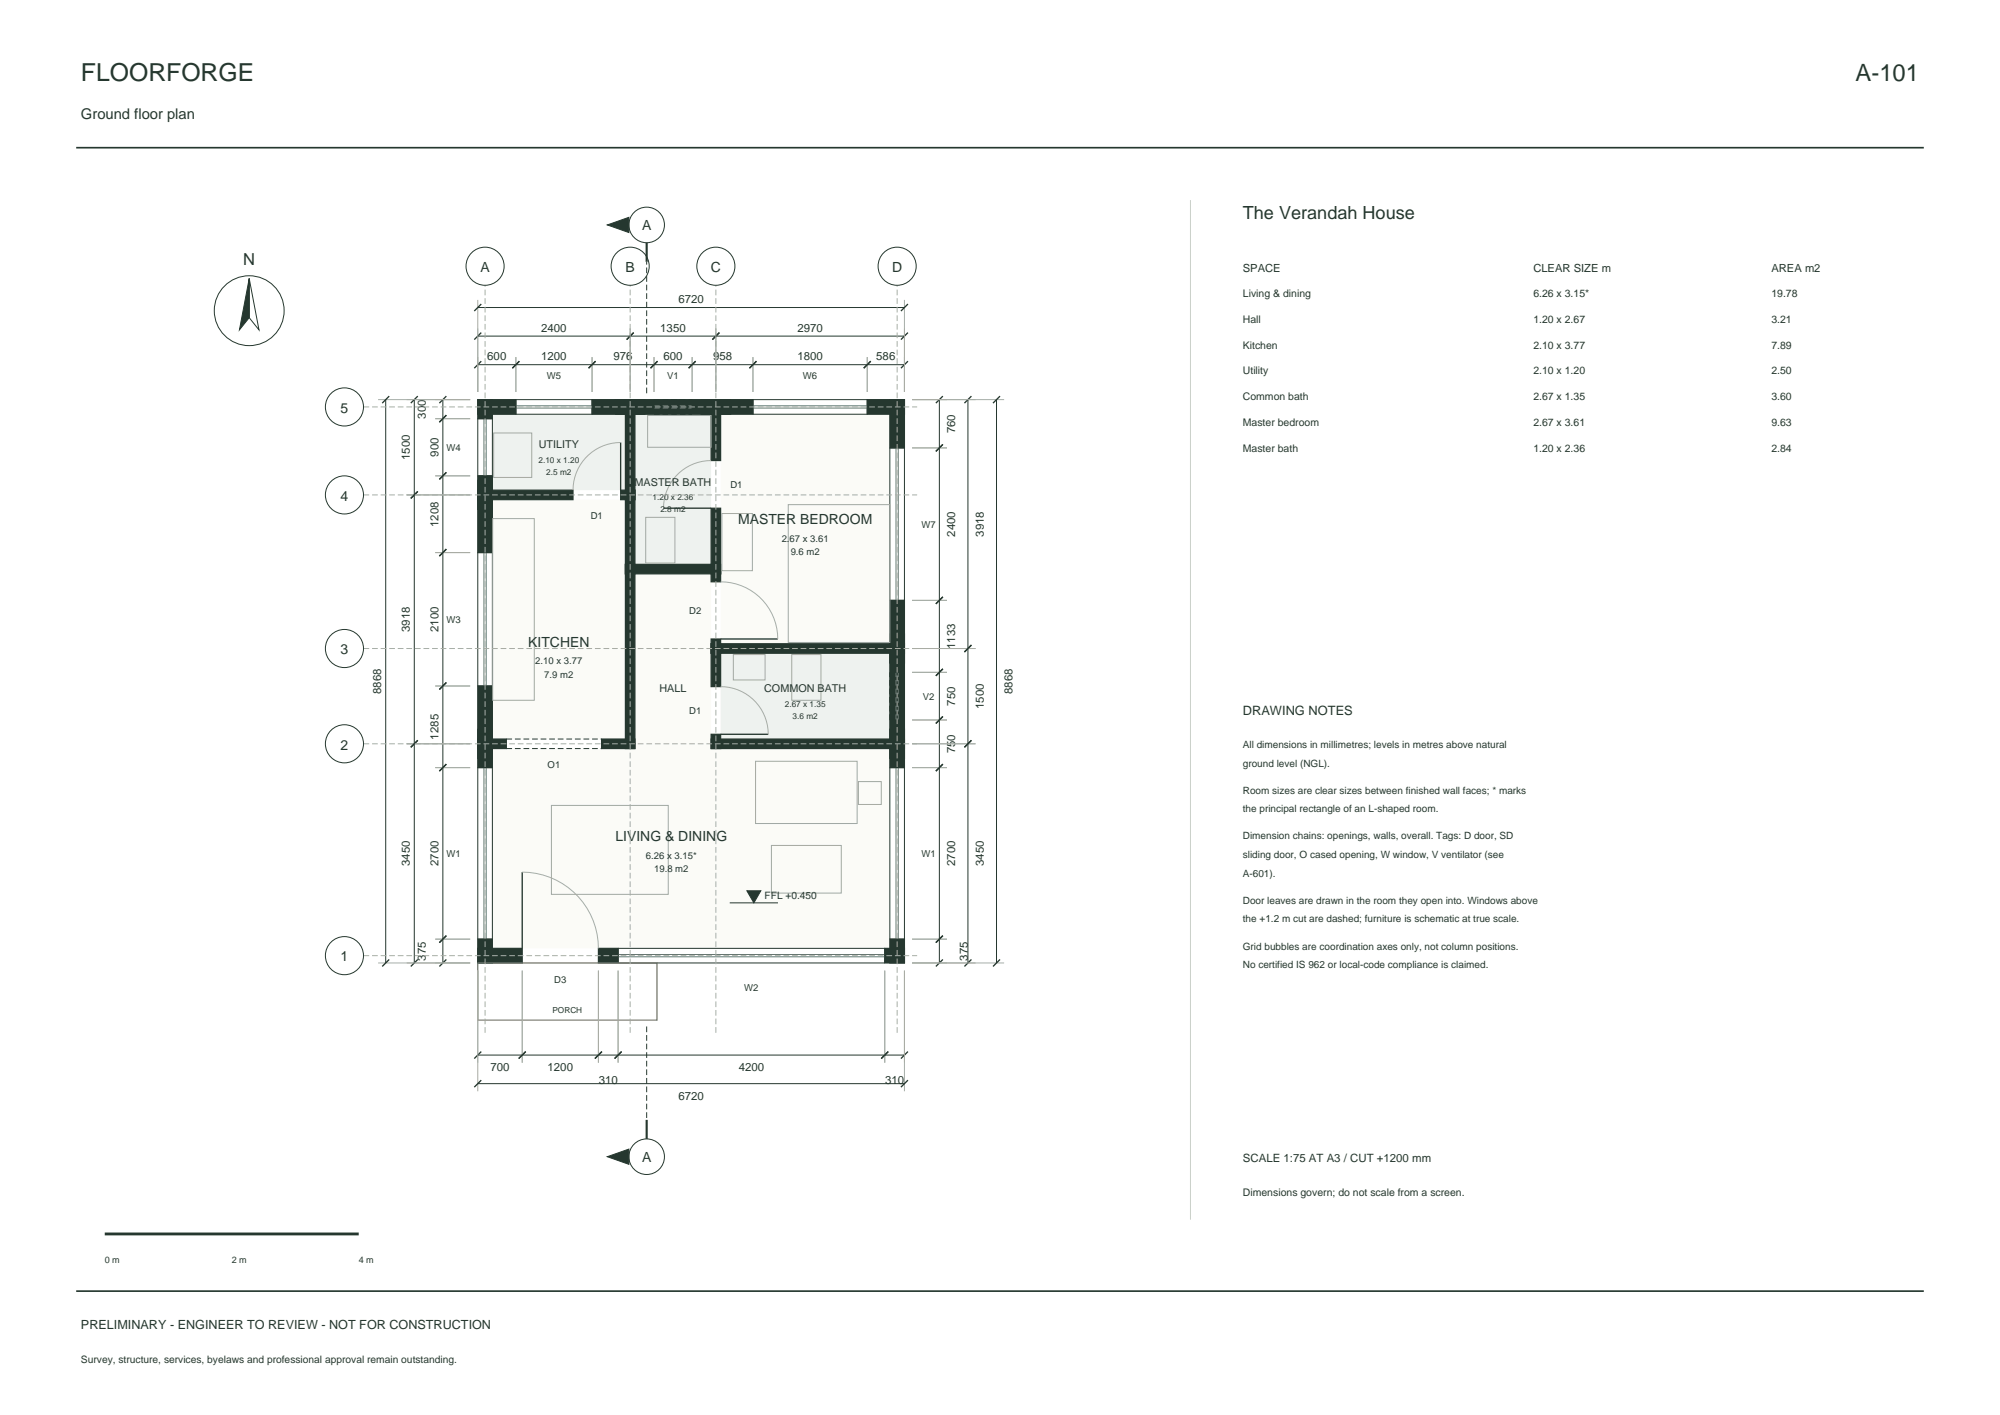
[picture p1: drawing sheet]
<svg xmlns="http://www.w3.org/2000/svg" width="420mm" height="297mm" viewBox="0 0 420 297" stroke-linecap="round" stroke-linejoin="round" font-family="sans-serif">
<path d="M16 31h388M16 271h388" fill="none" stroke="#25372f" stroke-width=".35"/>
<g fill="#fbfbf7">
<path d="M103.4 157.1h29.9v-1h16v1h37.6v42h-83.5z" fill-rule="evenodd"/>
<path d="M133.3 120.5h16v35.6h-16z" fill-rule="evenodd"/>
<path d="M103.4 104.9h27.9v50.2h-27.9z" fill-rule="evenodd"/>
</g>
<g fill="#eef2ef">
<path d="M103.4 86.9h27.9v16h-27.9z" fill-rule="evenodd"/>
<path d="M151.3 137.1h35.6v18h-35.6z" fill-rule="evenodd"/>
</g>
<path d="M151.3 86.9h35.6v48.2h-35.6z" fill-rule="evenodd" fill="#fbfbf7"/>
<path d="M133.3 86.9h16v31.6h-16z" fill-rule="evenodd" fill="#eef2ef"/>
<g fill="#25372f" stroke="#25372f" stroke-width=".25">
<path d="M100.3 153.1h3.1v8h-3.1z" fill-rule="evenodd"/>
<path d="M100.3 197.1h3.1v5h-3.1z" fill-rule="evenodd"/>
<path d="M185.8 199.1h4.1v3h-4.1z" fill-rule="evenodd"/>
<path d="M125.7 199.1h4.1v3h-4.1z" fill-rule="evenodd"/>
<path d="M100.3 199.1h9.4v3h-9.4z" fill-rule="evenodd"/>
<path d="M100.3 100.8h3.1v15.2h-3.1z" fill-rule="evenodd"/>
<path d="M100.3 144h3.1v15.2h-3.1z" fill-rule="evenodd"/>
<path d="M126.3 155.1h7v2h-7z" fill-rule="evenodd"/>
<path d="M100.3 155.1h6v2h-6z" fill-rule="evenodd"/>
<path d="M100.3 99.9h3.1v7h-3.1z" fill-rule="evenodd"/>
<path d="M100.3 83.9h3.1v4h-3.1z" fill-rule="evenodd"/>
<path d="M130.3 102.9h3v2h-3z" fill-rule="evenodd"/>
<path d="M100.3 102.9h20v2h-20z" fill-rule="evenodd"/>
<path d="M124.3 83.9h11.1v3h-11.1z" fill-rule="evenodd"/>
<path d="M100.3 83.9h8v3h-8z" fill-rule="evenodd"/>
<path d="M131.3 118.5h2v38.6h-2z" fill-rule="evenodd"/>
<path d="M131.3 102.9h2v17.6h-2z" fill-rule="evenodd"/>
<path d="M131.3 118.5h20v2h-20z" fill-rule="evenodd"/>
<path d="M131.3 83.9h2v21h-2z" fill-rule="evenodd"/>
<path d="M129.3 83.9h24.1v3h-24.1z" fill-rule="evenodd"/>
<path d="M149.3 135.1h2v9h-2z" fill-rule="evenodd"/>
<path d="M149.3 154.1h2v3h-2z" fill-rule="evenodd"/>
<path d="M149.3 155.1h40.6v2h-40.6z" fill-rule="evenodd"/>
<path d="M149.3 118.5h2v3.6h-2z" fill-rule="evenodd"/>
<path d="M149.3 134.1h2v3h-2z" fill-rule="evenodd"/>
<path d="M149.3 135.1h40.6v2h-40.6z" fill-rule="evenodd"/>
<path d="M149.3 106.7h2v13.8h-2z" fill-rule="evenodd"/>
<path d="M149.3 83.9h2v12.8h-2z" fill-rule="evenodd"/>
<path d="M147.3 83.9h10.8v3h-10.8z" fill-rule="evenodd"/>
<path d="M182.1 83.9h7.8v3h-7.8z" fill-rule="evenodd"/>
<path d="M186.9 153.1h3v8h-3z" fill-rule="evenodd"/>
<path d="M186.9 197.1h3v5h-3z" fill-rule="evenodd"/>
<path d="M186.9 133.1h3v26.1h-3z" fill-rule="evenodd"/>
<path d="M186.9 126h3v13.2h-3z" fill-rule="evenodd"/>
<path d="M186.9 83.9h3v10.1h-3z" fill-rule="evenodd"/>
</g>
<g fill="none" stroke="#25372f" stroke-width=".28">
<path d="M101.1 75.8l-1.5 1.5M101.1 69.8l-1.5 1.5M101.1 63.8l-1.5 1.5M109.1 75.8l-1.5 1.5M125.1 75.8l-1.5 1.5M133.1 69.8l-1.5 1.5M138.1 75.8l-1.5 1.5M146.1 75.8l-1.5 1.5M151.1 69.8l-1.5 1.5M158.9 75.8l-1.5 1.5M182.9 75.8l-1.5 1.5M190.7 75.8l-1.5 1.5"/>
<path d="M190.7 69.8l-1.5 1.5M190.7 63.8l-1.5 1.5M81.7 83.1l-1.4 1.5M87.7 83.1l-1.4 1.5M93.7 83.1l-1.4 1.5M93.7 99.1l-1.4 1.5M93.7 87.1l-1.4 1.5M130.3 92.9v10M198 93.3l-1.5 1.4M198 83.1l-1.5 1.5M204 83.1l-1.5 1.5M210 83.1l-1.5 1.5"/>
<path d="M87.7 103.1l-1.4 1.5M93.7 115.3l-1.4 1.4M139.3 106.7h10M151.3 134.1h12M198 125.3l-1.5 1.4M204 135.4l-1.5 1.5M87.7 155.4l-1.4 1.5M93.7 143.3l-1.4 1.4M151.3 154.1h10M198 150.4l-1.5 1.5M198 140.4l-1.5 1.5M204 155.4l-1.5 1.5"/>
<path d="M93.7 160.4l-1.4 1.5M198 160.4l-1.5 1.5M93.7 196.4l-1.4 1.5M109.7 183.1v16M198 196.4l-1.5 1.5M81.7 201.4l-1.4 1.5M87.7 201.4l-1.4 1.5M93.7 201.4l-1.4 1.5M198 201.4l-1.5 1.5M204 201.4l-1.5 1.5M210 201.4l-1.5 1.5M101.1 220.7l-1.5 1.5"/>
<path d="M101.1 226.7l-1.5 1.5M110.4 220.7l-1.5 1.5M126.4 220.7l-1.5 1.5M130.5 220.7l-1.4 1.5M186.5 220.7l-1.4 1.5M190.7 220.7l-1.5 1.5M190.7 226.7l-1.5 1.5"/>
</g>
<g fill="none" stroke="#a8afa4" stroke-width=".21">
<path d="M100.3 62.9v19.4M108.3 74.9v7.4M124.3 74.9v7.4M132.3 68.9v13.4M137.3 74.9v7.4M145.3 74.9v7.4M150.3 68.9v13.4M158.1 74.9v7.4M182.1 74.9v7.4M189.9 62.9v19.4M79.4 83.9h19.3M91.4 99.9h7.3"/>
<path d="M91.4 87.9h7.3M130.3 92.9a10 10 0 0 0-10 10M149.3 96.7a10 10 0 0 0-10 10M191.5 83.9h19.4M191.5 94h7.4M85.4 103.9h13.3M91.4 116h7.3M151.3 122.1a12 12 0 0 1 12 12M191.5 126h7.4M191.5 136.1h13.4M85.4 156.1h13.3M91.4 144h7.3"/>
<path d="M151.3 144.1a10 10 0 0 1 10 10M191.5 156.1h13.4M191.5 151.1h7.4M191.5 141.1h7.4M91.4 161.1h7.3M191.5 161.1h7.4M91.4 197.1h7.3M109.7 183.1a16 16 0 0 1 16 16M191.5 197.1h7.4M79.4 202.1h19.3M100.3 203.7v25.4M109.7 203.7v19.4"/>
<path d="M125.7 203.7v19.4M129.8 203.7v19.4M185.8 203.7v19.4M189.9 203.7v25.4M191.5 202.1h19.4"/>
</g>
<path d="M135.8 82.5v-27.6M137.3 83.9h8M137.3 86.9h8M106.3 157.1h20M106.3 155.1h20M186.9 151.1v-10M189.9 151.1v-10M135.8 215.5v19.6" fill="none" stroke="#25372f" stroke-width=".21" stroke-dasharray="1.2 .6" stroke-linecap="butt"/>
<g fill="none" stroke="#25372f" stroke-width=".21">
<path d="M52.3 58.5l2.1 10.7-2.1-2.5zM100.3 76.5h89.6M100.3 70.5h89.6M100.3 64.5h89.6M81 83.9v118.2M87 83.9v118.2M93 83.9v118.2M100.3 87.9h3.1v12h-3.1zM108.3 83.9h16v3h-16zM137.3 83.9v3M145.3 83.9v3M158.1 83.9h24v3h-24z"/>
<path d="M186.9 94h3v32h-3zM197.3 83.9v118.2M203.3 83.9v118.2M209.3 83.9v118.2M100.3 116h3.1v28h-3.1zM186.9 151.1h3M186.9 141.1h3M100.3 161.1h3.1v36h-3.1zM186.9 161.1h3v36h-3zM129.8 199.1h56v3h-56zM153.2 189.5h10.2M100.3 221.5h89.6"/>
<path d="M100.3 227.5h89.6"/>
<circle cx="101.9" cy="55.9" r="4"/>
<circle cx="132.3" cy="55.9" r="4"/>
<circle cx="135.8" cy="47.2" r="3.7"/>
<circle cx="150.3" cy="55.9" r="4"/>
<circle cx="188.4" cy="55.9" r="4"/>
<circle cx="52.3" cy="65.2" r="7.3"/>
<circle cx="72.3" cy="85.4" r="4"/>
<circle cx="72.3" cy="103.9" r="4"/>
<circle cx="72.3" cy="136.1" r="4"/>
<circle cx="72.3" cy="156.1" r="4"/>
<circle cx="72.3" cy="200.6" r="4"/>
<circle cx="135.8" cy="242.8" r="3.7"/>
</g>
<g fill="none" stroke="#5f7d78" stroke-width=".21">
<path d="M101.6 87.9v12M102.1 87.9v12M108.3 85.2h16M108.3 85.7h16M158.1 85.2h24M158.1 85.7h24M188.2 94v32M188.6 94v32M101.6 116v28M102.1 116v28M101.6 161.1v36M102.1 161.1v36"/>
<path d="M188.2 161.1v36M188.6 161.1v36M129.8 200.8h56M129.8 200.3h56"/>
</g>
<path d="M137.3 85.2h8M137.3 85.7h8M188.2 151.1v-10M188.6 151.1v-10" fill="none" stroke="#5f7d78" stroke-width=".21" stroke-dasharray="1.2 .6" stroke-linecap="butt"/>
<path d="M103.7 90.9h8v9.3h-8zM136 87.2h13.3v6.7h-13.3zM103.5 108.9h8.7v38.1h-8.7zM135.6 108.6h6.1v9.6h-6.1zM151.6 107.8h6.4v12h-6.4zM165.5 105.9h21.4v29h-21.4zM154 137.4h6.7v5.3h-6.7zM166.3 137.4h6.1v9.6h-6.1zM158.7 159.8h21.3v13.1h-21.3zM115.8 169.1h24.5v18.6h-24.5zM162 177.5h14.7v10h-14.7zM180.3 164.1h4.8v4.8h-4.8z" fill="none" stroke="#a3aaa1" stroke-width=".21"/>
<path d="M100.3 202.1h37.7v12h-37.7z" fill="none" stroke="#9e653f" stroke-width=".25"/>
<path d="M76.3 85.4h116.3M76.3 103.9h116.3M76.3 136.1h116.3M76.3 156.1h116.3M76.3 200.6h116.3M101.9 216.8v-156.9M132.3 216.8v-156.9M150.3 216.8v-156.9M188.4 216.8v-156.9" fill="none" stroke="#a8afa4" stroke-width=".21" stroke-dasharray="1.2 .6" stroke-linecap="butt"/>
<g fill="#25372f" stroke="#25372f" stroke-width=".21">
<path d="M156.8 187h3l-1.5 2.5z"/>
<path d="M127.5 242.8l4.6-1.6v3.2z"/>
<path d="M127.5 47.2l4.6-1.6v3.2z"/>
<path d="M52.3 58.5v8.2l-2 2.5z"/>
</g>
<path d="M135.8 50.9v4M135.8 235.1v4" fill="none" stroke="#25372f" stroke-width=".45"/>
<path d="M250 42v214" fill="none" stroke="#c9d0c7" stroke-width=".21"/>
<path d="M22 259h53.3" fill="none" stroke="#25372f" stroke-width=".6"/>
<text font-size="5.2" fill="#25372f" x="17" y="17">FLOORFORGE</text>
<text font-size="5" fill="#25372f" x="389.7" y="17">A-101</text>
<text font-size="3.8" fill="#25372f" x="261" y="46">The Verandah House</text>
<text font-size="3.5" fill="#25372f" x="51.1" y="55.6">N</text>
<text font-size="3.1" fill="#25372f" x="17" y="25">Ground floor plan</text>
<g font-size="2.9" fill="#25372f">
<text x="134.8" y="48.3">A</text>
<text x="100.9" y="57.1">A</text>
<text x="131.4" y="57.1">B</text>
<text x="149.3" y="57.1">C</text>
<text x="187.3" y="57.1">D</text>
<text x="71.5" y="86.6">5</text>
<text x="71.5" y="105.1">4</text>
<text x="155" y="110">MASTER BEDROOM</text>
<text x="71.5" y="137.3">3</text>
<text x="110.9" y="135.7">KITCHEN</text>
<text x="71.5" y="157.3">2</text>
<text x="129.2" y="176.5">LIVING &amp; DINING</text>
<text x="71.5" y="201.8">1</text>
<text x="134.8" y="243.9">A</text>
</g>
<text font-size="2.7" fill="#25372f" x="261" y="150">DRAWING NOTES</text>
<text font-size="2.6" fill="#25372f" x="17" y="279">PRELIMINARY - ENGINEER TO REVIEW - NOT FOR CONSTRUCTION</text>
<g font-size="2.4" fill="#25372f">
<text x="142.5" y="63.6">6720</text>
<text x="113.7" y="69.6">2400</text>
<text x="138.7" y="69.6">1350</text>
<text x="167.5" y="69.6">2970</text>
<text x="102.3" y="75.6">600</text>
<text x="113.7" y="75.6">1200</text>
<text x="128.8" y="75.6">976</text>
<text x="139.3" y="75.6">600</text>
<text x="149.7" y="75.6">958</text>
<text x="167.5" y="75.6">1800</text>
<text x="184" y="75.6">586</text>
<text x="89.4" y="87.9" transform="rotate(-90 89.4 87.9)">300</text>
<text x="92.1" y="95.9" transform="rotate(-90 92.1 95.9)">900</text>
<text x="200.6" y="90.9" transform="rotate(-90 200.6 90.9)">760</text>
<text x="86.1" y="96.5" transform="rotate(-90 86.1 96.5)">1500</text>
<text x="92.1" y="110.6" transform="rotate(-90 92.1 110.6)">1208</text>
<text x="200.6" y="112.7" transform="rotate(-90 200.6 112.7)">2400</text>
<text x="206.6" y="112.7" transform="rotate(-90 206.6 112.7)">3918</text>
<text x="86.1" y="132.7" transform="rotate(-90 86.1 132.7)">3918</text>
<text x="92.1" y="132.7" transform="rotate(-90 92.1 132.7)">2100</text>
<text x="200.6" y="136.2" transform="rotate(-90 200.6 136.2)">1133</text>
<text x="80.1" y="145.7" transform="rotate(-90 80.1 145.7)">8868</text>
<text x="200.6" y="148.1" transform="rotate(-90 200.6 148.1)">750</text>
<text x="206.6" y="148.8" transform="rotate(-90 206.6 148.8)">1500</text>
<text x="212.6" y="145.7" transform="rotate(-90 212.6 145.7)">8868</text>
<text x="92.1" y="155.2" transform="rotate(-90 92.1 155.2)">1285</text>
<text x="200.6" y="158.1" transform="rotate(-90 200.6 158.1)">750</text>
<text x="86.1" y="181.8" transform="rotate(-90 86.1 181.8)">3450</text>
<text x="92.1" y="181.8" transform="rotate(-90 92.1 181.8)">2700</text>
<text x="200.6" y="181.8" transform="rotate(-90 200.6 181.8)">2700</text>
<text x="206.6" y="181.8" transform="rotate(-90 206.6 181.8)">3450</text>
<text x="89.4" y="201.6" transform="rotate(-90 89.4 201.6)">375</text>
<text x="203.3" y="201.6" transform="rotate(-90 203.3 201.6)">375</text>
<text x="103" y="224.8">700</text>
<text x="115" y="224.8">1200</text>
<text x="125.7" y="227.5">310</text>
<text x="155.1" y="224.8">4200</text>
<text x="185.9" y="227.5">310</text>
<text x="142.5" y="230.8">6720</text>
<text x="261" y="244">SCALE 1:75 AT A3 / CUT +1200 mm</text>
</g>
<g font-size="2.3" fill="#25372f">
<text x="261" y="57">SPACE</text>
<text x="322" y="57">CLEAR SIZE m</text>
<text x="372" y="57">AREA m2</text>
<text x="113.1" y="94.1">UTILITY</text>
<text x="133.3" y="101.9">MASTER BATH</text>
<text x="138.5" y="145.3">HALL</text>
<text x="160.5" y="145.3">COMMON BATH</text>
</g>
<g font-size="2.2" fill="#25372f">
<text x="261" y="62.4">Living &amp; dining</text>
<text x="322" y="62.4">6.26 x 3.15*</text>
<text x="372" y="62.4">19.78</text>
<text x="261" y="67.8">Hall</text>
<text x="322" y="67.8">1.20 x 2.67</text>
<text x="372" y="67.8">3.21</text>
<text x="261" y="73.2">Kitchen</text>
<text x="322" y="73.2">2.10 x 3.77</text>
<text x="372" y="73.2">7.89</text>
<text x="261" y="78.6">Utility</text>
<text x="322" y="78.6">2.10 x 1.20</text>
<text x="372" y="78.6">2.50</text>
<text x="261" y="84">Common bath</text>
<text x="261" y="89.4">Master bedroom</text>
<text x="322" y="84">2.67 x 1.35</text>
<text x="322" y="89.4">2.67 x 3.61</text>
<text x="372" y="84">3.60</text>
<text x="372" y="89.4">9.63</text>
<text x="261" y="94.8">Master bath</text>
<text x="322" y="94.8">1.20 x 2.36</text>
<text x="372" y="94.8">2.84</text>
<text x="261" y="251">Dimensions govern; do not scale from a screen.</text>
</g>
<g font-size="2.1" fill="#25372f">
<text x="261" y="157">All dimensions in millimetres; levels in metres above natural</text>
<text x="261" y="160.9">ground level (NGL).</text>
<text x="261" y="166.6">Room sizes are clear sizes between finished wall faces; * marks</text>
<text x="261" y="170.5">the principal rectangle of an L-shaped room.</text>
<text x="261" y="176.2">Dimension chains: openings, walls, overall. Tags: D door, SD</text>
<text x="261" y="180.1">sliding door, O cased opening, W window, V ventilator (see</text>
<text x="261" y="184">A-601).</text>
<text x="160.6" y="188.7">FFL +0.450</text>
<text x="261" y="189.7">Door leaves are drawn in the room they open into. Windows above</text>
<text x="261" y="193.6">the +1.2 m cut are dashed; furniture is schematic at true scale.</text>
<text x="261" y="199.3">Grid bubbles are coordination axes only, not column positions.</text>
<text x="261" y="203.2">No certified IS 962 or local-code compliance is claimed.</text>
<text x="17" y="286">Survey, structure, services, byelaws and professional approval remain outstanding.</text>
</g>
<g font-size="2" fill="#25372f">
<text x="114.8" y="79.6">W5</text>
<text x="140.1" y="79.6">V1</text>
<text x="168.6" y="79.6">W6</text>
<text x="93.8" y="94.7">W4</text>
<text x="153.4" y="102.5">D1</text>
<text x="124.1" y="109">D1</text>
<text x="164.2" y="113.7">2.67 x 3.61</text>
<text x="193.5" y="110.8">W7</text>
<text x="166" y="116.5">9.6 m2</text>
<text x="93.8" y="130.8">W3</text>
<text x="144.7" y="128.9">D2</text>
<text x="112.4" y="139.5">2.10 x 3.77</text>
<text x="114.3" y="142.3">7.9 m2</text>
<text x="144.7" y="149.9">D1</text>
<text x="193.8" y="146.9">V2</text>
<text x="115" y="161.3">O1</text>
<text x="93.8" y="179.9">W1</text>
<text x="193.5" y="179.9">W1</text>
<text x="135.6" y="180.2">6.26 x 3.15*</text>
<text x="137.4" y="183">19.8 m2</text>
<text x="116.4" y="206.3">D3</text>
<text x="156.3" y="208">W2</text>
</g>
<g font-size="1.9" fill="#25372f">
<text x="22" y="265">0 m</text>
<text x="48.7" y="265">2 m</text>
<text x="75.3" y="265">4 m</text>
</g>
<g font-size="1.7" fill="#25372f">
<text x="113.1" y="97.3">2.10 x 1.20</text>
<text x="114.7" y="99.7">2.5 m2</text>
<text x="137" y="105">1.20 x 2.36</text>
<text x="138.7" y="107.5">2.8 m2</text>
<text x="164.8" y="148.5">2.67 x 1.35</text>
<text x="166.5" y="150.9">3.6 m2</text>
<text x="116" y="212.5">PORCH</text>
</g>
</svg>
